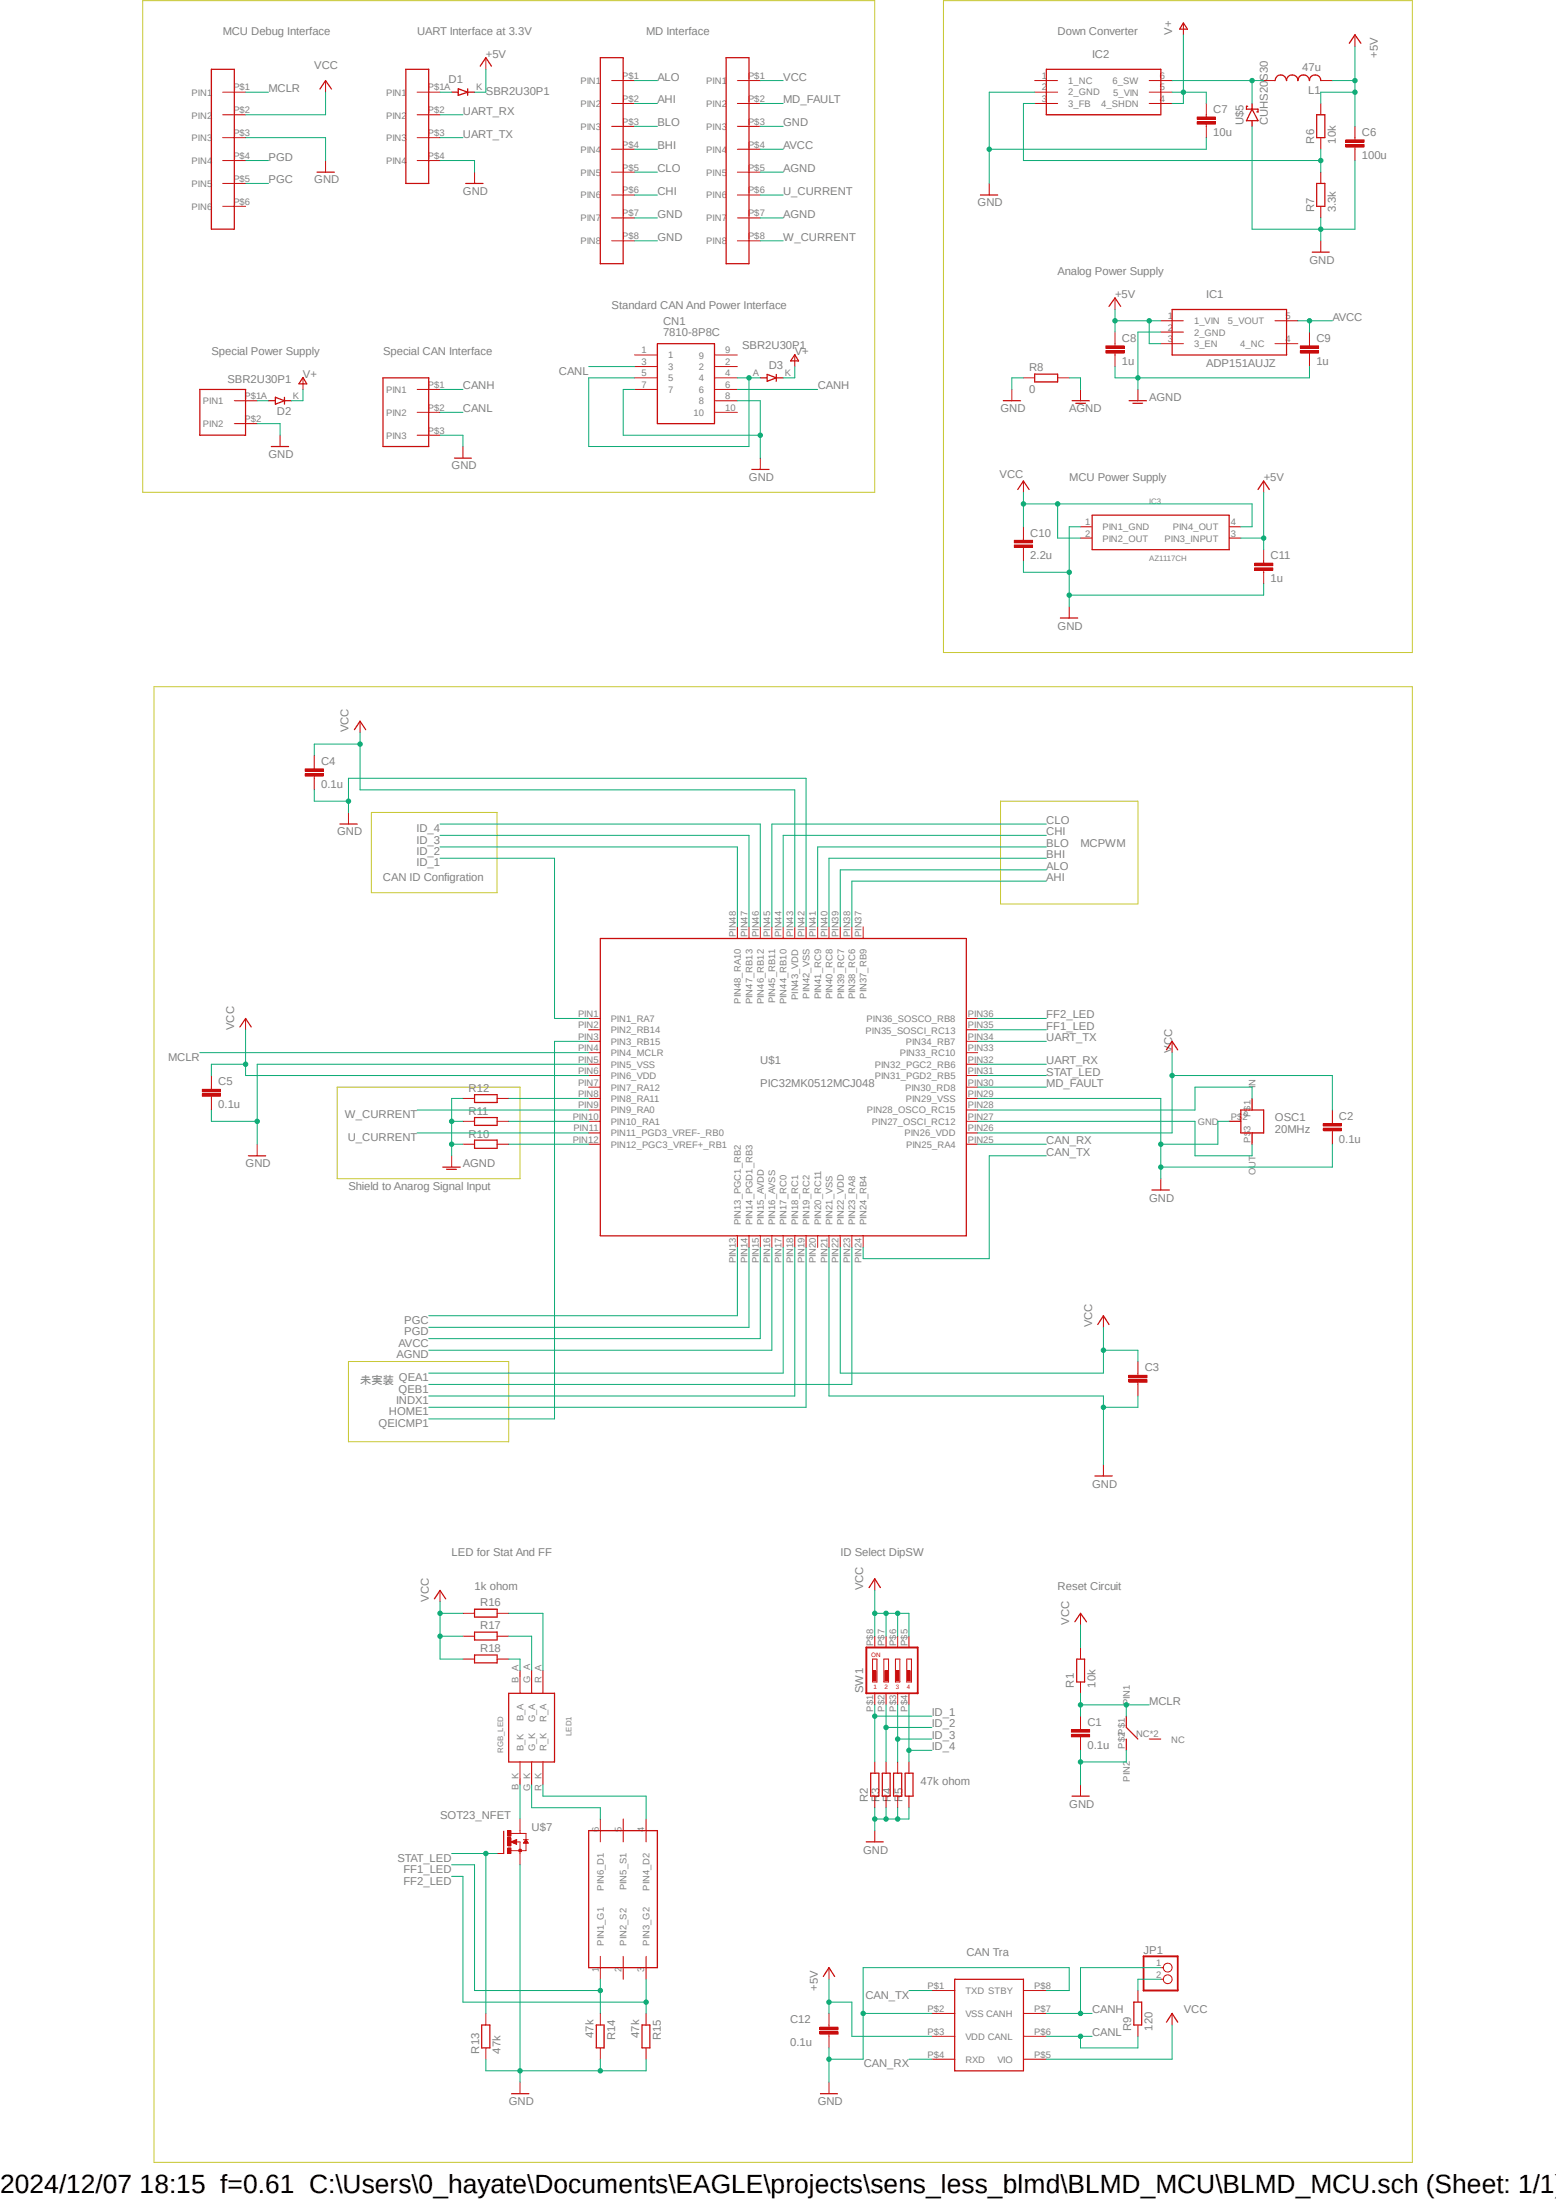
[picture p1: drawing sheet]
<svg xmlns="http://www.w3.org/2000/svg" width="210mm" height="297mm" viewBox="0 0 210 297" stroke-linecap="round" stroke-linejoin="round" font-family="sans-serif">
<path d="M19.2 0l171.5 292M190.7 0l-171.5 292" fill="none" stroke="#fff" stroke-width=".13"/>
<path d="M19.3 .1h98.8v66.4h-98.8zM127.3 .1h63.3v88h-63.3zM20.8 92.7h169.8v199.2h-169.8zM50.1 109.7h17v10.8h-17zM135 108.2h18.6v13.8h-18.6zM45.5 146.8h24.7v12.3h-24.7zM47 183.8h21.7v10.8h-21.7z" fill="none" stroke="#c8c832" stroke-width=".13"/>
<g fill="none" stroke="#c90d0c" stroke-width=".13">
<path d="M82.5 10.9h3.1M82.5 14h3.1M82.5 17.1h3.1M99.5 10.9h3.1M99.5 14h3.1M99.5 17.1h3.1M82.5 20.2h3.1M82.5 23.2h3.1M82.5 26.3h3.1M82.5 29.4h3.1M82.5 32.5h3.1M99.5 20.2h3.1"/>
<path d="M99.5 23.2h3.1M99.5 26.3h3.1M99.5 29.4h3.1M99.5 32.5h3.1M79.5 137.5h1.5M79.5 139h1.5M99.5 125.1v1.6M101.1 125.1v1.6M102.6 125.1v1.6M104.2 125.1v1.6M105.7 125.1v1.6M107.3 125.1v1.6"/>
<path d="M108.8 125.1v1.6M110.4 125.1v1.6M111.9 125.1v1.6M113.4 125.1v1.6M115 125.1v1.6M116.5 125.1v1.6M130.4 137.5h1.6M130.4 139h1.6M79.5 140.6h1.5M79.5 142.1h1.5M79.5 143.7h1.5M79.5 145.2h1.5"/>
<path d="M79.5 146.8h1.5M79.5 148.3h1.5M79.5 149.9h1.5M79.5 151.4h1.5M79.5 153h1.5M79.5 154.5h1.5M130.4 140.6h1.6M130.4 142.1h1.6M130.4 143.7h1.6M130.4 145.2h1.6M130.4 146.8h1.6M130.4 148.3h1.6"/>
<path d="M130.4 149.9h1.6M130.4 151.4h1.6M130.4 153h1.6M130.4 154.5h1.6M99.5 166.8v1.6M101.1 166.8v1.6M102.6 166.8v1.6M104.2 166.8v1.6M105.7 166.8v1.6M107.3 166.8v1.6M108.8 166.8v1.6M110.4 166.8v1.6"/>
<path d="M111.9 166.8v1.6M113.4 166.8v1.6M115 166.8v1.6M116.5 166.8v1.6M117.8 224h.6v3.1h-.6zM119.3 224h.6v3.1h-.6zM120.9 224h.6v3.1h-.6zM122.4 224h.6v3.1h-.6z"/>
</g>
<path d="M81 7.8h3.1v27.8h-3.1zM98 7.8h3.1v27.8h-3.1zM81 126.7h49.4v40.1h-49.4z" fill="none" stroke="#c90d0c" stroke-width=".17"/>
<path d="M116.9 222.4h7v6.2h-7z" fill="none" stroke="#c90d0c" stroke-width=".25"/>
<path d="M117.9 225.6h.3v1.3h-.3z" fill-rule="evenodd" fill="#c90d0c"/>
<path d="M117.9 225.6h.3v1.3h-.3z" fill="none" stroke="#c90d0c" stroke-width=".13"/>
<path d="M119.4 225.6h.4v1.3h-.4z" fill-rule="evenodd" fill="#c90d0c"/>
<path d="M119.4 225.6h.4v1.3h-.4z" fill="none" stroke="#c90d0c" stroke-width=".13"/>
<path d="M121 225.6h.3v1.3h-.3z" fill-rule="evenodd" fill="#c90d0c"/>
<path d="M121 225.6h.3v1.3h-.3z" fill="none" stroke="#c90d0c" stroke-width=".13"/>
<path d="M122.5 225.6h.4v1.3h-.4z" fill-rule="evenodd" fill="#c90d0c"/>
<g fill="none" stroke="#c90d0c" stroke-width=".13">
<path d="M30.1 12.4h3M30.1 15.5h3M30.1 18.6h3M43.9 10.9v1.5M56.3 12.4h3.1M56.3 15.5h3.1M56.3 18.6h3.1M65.6 7.8v1.6M139.7 10.9h3M139.7 12.4h3M139.7 14h3M155.1 10.9h3.1"/>
<path d="M155.1 12.4h3.1M155.1 14h3.1M159.7 3.2v1.5M161.6 16.4h2.4v.4h-2.4zM161.6 15.8h2.4v.3h-2.4zM162.8 14v1.8M162.8 16.8v1.8M170.6 10.9h1.5M178.3 14v1.5M178.3 18.6v1.6M178.3 10.9h1.5M181.7 19.5h2.4v.4h-2.4z"/>
<path d="M181.7 18.9h2.4v.3h-2.4zM182.9 4.7v1.6M182.9 17.1v1.8M182.9 19.9v1.8M30.1 21.7h3M30.1 24.8h3M30.1 27.9h3M43.9 21.7v1.5M56.3 21.7h3.1M64.1 23.2v1.6M133.5 24.8v1.5M178.3 23.2v1.6"/>
<path d="M178.3 27.9v1.5M178.3 32.5v1.5M31.6 54.1h3.1M31.6 57.2h3.1M37.8 58.8v1.5M40.9 51v1.6M85.6 47.9h3.1M85.6 49.5h3.1M85.6 51h3.1M85.6 52.6h3.1M96.4 47.9h3.1M96.4 49.5h3.1"/>
<path d="M96.4 51h3.1M96.4 52.6h3.1M96.4 54.1h3.1M96.4 55.7h3.1M107.3 47.9v1.6M136.6 52.6v1.5M138.1 51h1.6M142.7 51h1.6M145.8 52.6v1.5M149.3 47.3h2.4v.4h-2.4zM149.3 46.7h2.4v.3h-2.4zM150.5 40.2v1.6"/>
<path d="M150.5 44.8v1.9M150.5 47.6v1.9M153.6 52.6v1.5M156.7 43.3h3M156.7 44.8h3M156.7 46.4h3M172.1 43.3h3.1M172.1 46.4h3.1M175.5 47.3h2.5v.4h-2.5zM175.5 46.7h2.5v.3h-2.5zM176.7 44.8v1.9M176.7 47.6v1.9"/>
<path d="M102.6 61.8v1.6M136.9 73.6h2.5v.3h-2.5zM136.9 72.9h2.5v.4h-2.5zM138.1 64.9v1.6M138.1 71.1v1.8M138.1 73.9v1.8M145.8 71.1h1.6M145.8 72.6h1.6M165.9 71.1h1.6M165.9 72.6h1.6M169.3 76.7h2.5v.3h-2.5zM169.3 76h2.5v.4h-2.5z"/>
<path d="M170.6 64.9v1.6M170.6 74.2v1.8M170.6 77v1.8M48.6 97.4v1.5M144.3 81.9v1.5M41.2 104.4h2.4v.4h-2.4zM41.2 103.8h2.4v.3h-2.4zM42.4 102v1.8M42.4 104.8v1.8M47 109.7v1.6M33.1 137.5v1.5M27.3 147.7h2.5v.3h-2.5z"/>
<path d="M27.3 147.1h2.5v.3h-2.5zM28.5 145.2v1.9M28.5 148v1.9M34.7 154.5v1.5M61 156v1.6M62.5 154.5h1.6M62.5 151.4h1.6M62.5 148.3h1.6M67.1 154.5h1.6M67.1 151.4h1.6M67.1 148.3h1.6M156.7 159.1v1.6"/>
<path d="M158.2 140.6v1.5M178.6 152.3h2.5v.4h-2.5zM178.6 151.7h2.5v.3h-2.5zM179.8 149.9v1.8M179.8 152.6v1.9M148.9 177.6v1.6M148.9 197.7v1.6M152.4 186.3h2.4v.3h-2.4zM152.4 185.7h2.4v.3h-2.4zM153.6 183.8v1.9M153.6 186.6v1.9M59.4 214.7v1.5"/>
<path d="M118.1 213.1v1.6M145.8 217.8v1.5M70.2 225.5v3.1M70.2 237.9v3.1M71.8 225.5v3.1M71.8 237.9v3.1M73.3 225.5v3.1M73.3 237.9v3.1M118.1 220.9v1.5M118.1 228.6v1.6M118.1 237.9v1.5M119.6 220.9v1.5"/>
<path d="M119.6 228.6v1.6M119.6 237.9v1.5M121.2 220.9v1.5M121.2 228.6v1.6M121.2 237.9v1.5M122.5 225.6h.4v1.3h-.4zM122.7 220.9v1.5M122.7 228.6v1.6M122.7 237.9v1.5M144.6 234.1h2.5v.4h-2.5zM144.6 233.5h2.5v.3h-2.5zM145.8 222.4v1.6"/>
<path d="M145.8 227.1v1.5M145.8 231.7v1.9M145.8 234.5v1.8M155.1 234.8h1.6M67.1 250.2h.9M69 247.5h2v.9M69.7 248.7h.5v1.5M70.2 247.1v.4M70.7 248.4h.6M71 248.8v1.1h-2M81 245.6v3.1M84.1 245.6v3.1"/>
<path d="M87.2 245.6v3.1M118.1 242.5v1.6M118.1 247.1v1.6M119.6 242.5v1.6M121.2 242.5v1.6M122.7 242.5v1.6M145.8 241v1.5M81 264.1v3.1M84.1 264.1v3.1M87.2 264.1v3.1M110.7 274.3h2.4v.3h-2.4zM110.7 273.7h2.4v.3h-2.4z"/>
<path d="M111.9 265.6v1.6M111.9 271.8v1.9M111.9 274.6v1.9M125.8 268.7h3.1M125.8 271.8h3.1M125.8 274.9h3.1M125.8 278h3.1M138.1 268.7h3.1M138.1 271.8h3.1M138.1 274.9h3.1M138.1 278h3.1M153.6 268.7v1.6"/>
<path d="M153.6 273.4v1.5M156.7 265.6h.3M156.7 267.2h.3M158.2 271.8v1.6M111.9 281.1v1.6"/>
<circle cx="157.6" cy="265.6" r=".6"/>
<circle cx="157.6" cy="267.2" r=".6"/>
</g>
<g fill="none" stroke="#c90d0c" stroke-width=".17">
<path d="M28.5 9.4h3.1v21.5h-3.1zM43.2 12l.7-1.1 .8 1.1M54.8 9.4h3.1v15.4h-3.1zM61 12.4h.8M61.8 12l1.3 .4-1.3 .5zM63.1 12v.9M63.2 12.4h.9M64.8 8.9l.8-1.1 .7 1.1M141.2 9.4h15.5v6.1h-15.5zM159.7 3.1l.6 .8h-1.1zM168.4 14.4h-.2v.3h1.6v.4h-.2M169 14v.7"/>
<path d="M169 16.3v.8M169 14.7l.8 1.6h-1.6zM172.1 10.9a.78 .78 0 0 1 .8-.8 .78 .78 0 0 1 .8 .8 .76 .76 0 0 1 .7-.8 .76 .76 0 0 1 .8 .8 .78 .78 0 0 1 .8-.8 .78 .78 0 0 1 .7 .8 .76 .76 0 0 1 .8-.8 .76 .76 0 0 1 .8 .8M177.7 15.5h1.1v3.1h-1.1zM182.1 5.8l.8-1.1 .8 1.1M42.8 23.2h2.3M62.9 24.8h2.3M132.3 26.3h2.4M177.1 34h2.3M177.7 24.8h1.1v3.1h-1.1zM27 52.6h6.1v6.2h-6.1zM40.9 51l.5 .8h-1.1z"/>
<path d="M88.7 46.4h7.7v10.8h-7.7zM107.3 47.9l.5 .8h-1.1zM135.4 54.1h2.4M139.7 50.5h3v1.1h-3zM144.7 54.1h2.3M145.2 54.4h1.3M149.7 41.4l.8-1.2 .8 1.2M152.4 54.1h2.3M152.9 54.4h1.3M158.2 41.8h15.5v6.1h-15.5zM36.6 60.3h2.3M101.5 63.4h2.3"/>
<path d="M137.4 66.1l.7-1.2 .8 1.2M147.4 69.6h18.5v4.6h-18.5zM169.8 66.1l.8-1.2 .7 1.2M47.8 98.5l.8-1.1 .8 1.1M143.1 83.4h2.4M45.9 111.3h2.3M32.4 138.6l.7-1.1 .8 1.1M33.5 156h2.4M59.8 157.6h2.3M60.3 157.9h1.3M64.1 153.9h3v1.1h-3zM64.1 147.8h3v1h-3z"/>
<path d="M64.1 150.9h3v1h-3zM157.4 141.7l.8-1.1 .8 1.1M165.9 151.4h1.6M167.5 149.9h3.1v3.1h-3.1zM169 148.3v1.6M169 153v1.5M148.2 178.8l.7-1.2 .8 1.2M155.5 160.7h2.3M147.8 199.3h2.3M58.6 215.9l.8-1.2 .8 1.2M117.3 214.3l.8-1.2 .7 1.2M145.1 218.9l.7-1.1 .8 1.1"/>
<path d="M68.7 228.6h6.1v9.3h-6.1zM117.5 239.4h1.1v3.1h-1.1zM119.1 239.4h1v3.1h-1zM120.6 239.4h1.1v3.1h-1.1zM122.2 239.4h1v3.1h-1zM145.3 224h1.1v3.1h-1.1zM152 231.7v1.5l1.6 1.6M152 234.8v1.5M68 247.2v3M79.5 247.1h9.2v18.5h-9.2zM116.9 248.7h2.3M144.7 242.5h2.3"/>
<path d="M111.1 266.8l.8-1.2 .7 1.2M128.9 267.2h9.2v12.4h-9.2zM153 270.3h1.1v3.1h-1.1zM157.4 273l.8-1.2 .8 1.2M110.7 282.7h2.3"/>
</g>
<g fill="none" stroke="#c90d0c" stroke-width=".34">
<path d="M161.6 16.6h2.4M161.6 16h2.4M181.7 19.7h2.4M181.7 19h2.4M149.3 47.5h2.4M149.3 46.9h2.4M175.5 47.5h2.5M175.5 46.9h2.5M136.9 73.7h2.5M136.9 73.1h2.5M169.3 76.8h2.5M169.3 76.2h2.5"/>
<path d="M41.2 104.6h2.4M41.2 104h2.4M27.3 147.8h2.5M27.3 147.2h2.5M178.6 152.5h2.5M178.6 151.8h2.5M152.4 186.4h2.4M152.4 185.8h2.4M144.6 234.3h2.5M144.6 233.7h2.5M110.7 274.4h2.4M110.7 273.9h2.4"/>
</g>
<path d="M154.3 264.1h4.7v4.6h-4.7z" fill="none" stroke="#c90d0c" stroke-width=".25"/>
<path d="M70.1 249.7h.3v.3h-.3z" fill-rule="evenodd" fill="#c90d0c"/>
<path d="M70.1 249.7h.3v.3h-.3z" fill="none" stroke="#c90d0c" stroke-width=".13"/>
<path d="M68.5 249.5h.5v.7h-.5z" fill-rule="evenodd" fill="#c90d0c"/>
<path d="M68.5 249.5h.5v.7h-.5z" fill="none" stroke="#c90d0c" stroke-width=".13"/>
<path d="M68.5 247.1h.5v.8h-.5z" fill-rule="evenodd" fill="#c90d0c"/>
<path d="M68.5 247.1h.5v.8h-.5z" fill="none" stroke="#c90d0c" stroke-width=".13"/>
<path d="M68.5 248.1h.5v1.1h-.5z" fill-rule="evenodd" fill="#c90d0c"/>
<g fill="none" stroke="#c90d0c" stroke-width=".13">
<path d="M56.3 52.6h3.1M56.3 55.7h3.1M56.3 58.8h3.1M62.5 60.3v1.5M62.5 217.8h1.6M67.1 217.8h1.6M62.5 220.9h1.6M62.5 224h1.6M67.1 220.9h1.6M67.1 224h1.6M68.5 248.1h.5v1.1h-.5zM69 248.7l.7-.3v.6z"/>
<path d="M69 248.7h.7M69.1 248.6h.6M69.2 248.8h.5M69.3 248.6h.4M69.3 248.8h.4M69.3 248.5h.4M69.4 248.8h.3M69.5 248.5h.2M69.5 248.9h.2M69.6 248.4h.1M69.6 248.9h.1M69.7 248.4h.1"/>
<path d="M70.2 245.6v1.5M70.2 250.2v1.6M70.7 248.8h.5M70.7 248.7h.5M70.8 248.7h.4M70.8 248.6h.4M70.8 248.6h.3M70.9 248.5h.2M70.9 248.5h.1M71 248.4h.1M71 248.4l.3 .4h-.6zM65.6 271.8v1.6"/>
<path d="M65.6 276.5v1.5M81 271.8v1.6M81 276.5v1.5M87.2 271.8v1.6M87.2 276.5v1.5M70.2 281.1v1.6"/>
</g>
<g fill="none" stroke="#c90d0c" stroke-width=".17">
<path d="M36.2 54.1h.9M37.2 53.6l1.2 .5-1.2 .5zM38.4 53.6v1M38.5 54.1h.8M51.7 51h6.2v9.3h-6.2zM102.6 51h.9M103.5 50.5l1.3 .5-1.3 .5zM104.8 50.5v1M104.9 51h.8M61.3 61.8h2.3M64.1 217.3h3v1h-3zM64.1 220.3h3v1.1h-3z"/>
<path d="M64.1 223.4h3v1.1h-3zM65 273.4h1.1v3.1h-1.1zM80.5 273.4h1v3.1h-1zM86.7 273.4h1v3.1h-1zM69 282.7h2.4"/>
</g>
<g fill="none" stroke="#0dab76" stroke-width=".13">
<path d="M85.6 10.9h3.1M85.6 14h3.1M85.6 17.1h3.1M102.6 10.9h3.1M85.6 20.2h3.1M85.6 23.2h3.1M85.6 26.3h3.1M141.2 117.4h-27.8v7.7M141.2 119h-26.2v6.1M141.2 114.3h-30.8v10.8M141.2 115.9h-29.3v9.2M141.2 111.3h-37v13.8"/>
<path d="M141.2 112.8h-35.5v12.3M118.1 214.7v6.2M118.1 217.8h1.5v3.1M145.8 219.3v3.1"/>
</g>
<circle cx="118.1" cy="217.8" r=".3" fill="#0dab76"/>
<g fill="none" stroke="#0dab76" stroke-width=".13">
<path d="M119.6 217.8h1.6v3.1"/>
<circle cx="118.1" cy="217.8" r=".3"/>
</g>
<circle cx="119.6" cy="217.8" r=".3" fill="#0dab76"/>
<g fill="none" stroke="#0dab76" stroke-width=".13">
<path d="M121.2 217.8h1.5v3.1"/>
<circle cx="119.6" cy="217.8" r=".3"/>
</g>
<circle cx="121.2" cy="217.8" r=".3" fill="#0dab76"/>
<g fill="none" stroke="#0dab76" stroke-width=".13">
<path d="M113.4 168.4v17h35.5v-6.2M148.9 182.3h4.7v1.5"/>
<circle cx="121.2" cy="217.8" r=".3"/>
</g>
<circle cx="148.9" cy="182.3" r=".3" fill="#0dab76"/>
<g fill="none" stroke="#0dab76" stroke-width=".13">
<path d="M158.2 142.1v10.9h-26.2M158.2 145.2h21.6"/>
<circle cx="148.9" cy="182.3" r=".3"/>
</g>
<circle cx="158.2" cy="145.2" r=".3" fill="#0dab76"/>
<g fill="none" stroke="#0dab76" stroke-width=".13">
<path d="M33.1 139v6.2h46.4M33.1 143.7h-4.6v1.5M179.8 145.2v4.7"/>
<circle cx="158.2" cy="145.2" r=".3"/>
</g>
<circle cx="33.1" cy="143.7" r=".3" fill="#0dab76"/>
<g fill="none" stroke="#0dab76" stroke-width=".13">
<path d="M48.6 98.9v7.7h58.7v18.5M48.6 100.5h-6.2v1.5"/>
<circle cx="33.1" cy="143.7" r=".3"/>
</g>
<circle cx="48.6" cy="100.5" r=".3" fill="#0dab76"/>
<g fill="none" stroke="#0dab76" stroke-width=".13">
<path d="M138.1 71.1v-3.1h30.9v3.1h-1.5M142.7 68v4.6h3.1"/>
<circle cx="48.6" cy="100.5" r=".3"/>
</g>
<circle cx="142.7" cy="68" r=".3" fill="#0dab76"/>
<g fill="none" stroke="#0dab76" stroke-width=".13">
<path d="M138.1 66.5v1.5"/>
<circle cx="142.7" cy="68" r=".3"/>
</g>
<circle cx="138.1" cy="68" r=".3" fill="#0dab76"/>
<g fill="none" stroke="#0dab76" stroke-width=".13">
<path d="M43.9 12.4v3.1h-10.8M59.4 217.8v6.2h3.1M59.4 220.9h3.1M158.2 273.4v4.6h-17"/>
<circle cx="138.1" cy="68" r=".3"/>
</g>
<circle cx="59.4" cy="220.9" r=".3" fill="#0dab76"/>
<g fill="none" stroke="#0dab76" stroke-width=".13">
<path d="M59.4 217.8h3.1"/>
<circle cx="59.4" cy="220.9" r=".3"/>
</g>
<circle cx="59.4" cy="217.8" r=".3" fill="#0dab76"/>
<g fill="none" stroke="#0dab76" stroke-width=".13">
<path d="M102.6 14h3.1M102.6 17.1h3.1M85.6 29.4h3.1M85.6 32.5h3.1M132 146.8h9.2M59.4 216.2v1.6M145.8 236.3v4.7M152 236.3v1.6h-6.2"/>
<circle cx="59.4" cy="217.8" r=".3"/>
</g>
<circle cx="145.8" cy="237.9" r=".3" fill="#0dab76"/>
<g fill="none" stroke="#0dab76" stroke-width=".13">
<path d="M118.1 244.1v3M119.6 244.1v1.5h-1.5"/>
<circle cx="145.8" cy="237.9" r=".3"/>
</g>
<circle cx="118.1" cy="245.6" r=".3" fill="#0dab76"/>
<g fill="none" stroke="#0dab76" stroke-width=".13">
<path d="M121.2 244.1v1.5h-1.6"/>
<circle cx="118.1" cy="245.6" r=".3"/>
</g>
<circle cx="119.6" cy="245.6" r=".3" fill="#0dab76"/>
<g fill="none" stroke="#0dab76" stroke-width=".13">
<path d="M122.7 244.1v1.5h-1.5"/>
<circle cx="119.6" cy="245.6" r=".3"/>
</g>
<circle cx="121.2" cy="245.6" r=".3" fill="#0dab76"/>
<g fill="none" stroke="#0dab76" stroke-width=".13">
<path d="M111.9 168.4v20.1h37v9.2M153.6 188.5v1.5h-4.7"/>
<circle cx="121.2" cy="245.6" r=".3"/>
</g>
<circle cx="148.9" cy="190" r=".3" fill="#0dab76"/>
<g fill="none" stroke="#0dab76" stroke-width=".13">
<path d="M132 148.3h24.7v10.8M165.9 151.4h-1.5v3.1h-7.7"/>
<circle cx="148.9" cy="190" r=".3"/>
</g>
<circle cx="156.7" cy="154.5" r=".3" fill="#0dab76"/>
<g fill="none" stroke="#0dab76" stroke-width=".13">
<path d="M179.8 154.5v3.1h-23.1"/>
<circle cx="156.7" cy="154.5" r=".3"/>
</g>
<circle cx="156.7" cy="157.6" r=".3" fill="#0dab76"/>
<g fill="none" stroke="#0dab76" stroke-width=".13">
<path d="M28.5 149.9v1.5h6.2M79.5 143.7h-44.8v10.8"/>
<circle cx="156.7" cy="157.6" r=".3"/>
</g>
<circle cx="34.7" cy="151.4" r=".3" fill="#0dab76"/>
<g fill="none" stroke="#0dab76" stroke-width=".13">
<path d="M42.4 106.6v1.6h4.6M47 109.7v-4.6h61.8v20"/>
<circle cx="34.7" cy="151.4" r=".3"/>
</g>
<circle cx="47" cy="108.2" r=".3" fill="#0dab76"/>
<g fill="none" stroke="#0dab76" stroke-width=".13">
<path d="M169 17.1v13.8h9.3M178.3 29.4v3.1"/>
<circle cx="47" cy="108.2" r=".3"/>
</g>
<circle cx="178.3" cy="30.9" r=".3" fill="#0dab76"/>
<g fill="none" stroke="#0dab76" stroke-width=".13">
<path d="M139.7 12.4h-6.2v12.4M162.8 18.6v1.6h-29.3M182.9 21.7v9.2h-4.6"/>
<circle cx="178.3" cy="30.9" r=".3"/>
</g>
<circle cx="133.5" cy="20.2" r=".3" fill="#0dab76"/>
<g fill="none" stroke="#0dab76" stroke-width=".13">
<path d="M59.4 21.7h4.7v1.5M138.1 51h-1.5v1.6M138.1 75.7v1.6h6.2M145.8 71.1h-1.5v10.8"/>
<circle cx="133.5" cy="20.2" r=".3"/>
</g>
<circle cx="144.3" cy="77.3" r=".3" fill="#0dab76"/>
<g fill="none" stroke="#0dab76" stroke-width=".13">
<path d="M170.6 78.8v1.5h-26.3"/>
<circle cx="144.3" cy="77.3" r=".3"/>
</g>
<circle cx="144.3" cy="80.3" r=".3" fill="#0dab76"/>
<g fill="none" stroke="#0dab76" stroke-width=".13">
<path d="M34.7 57.2h3.1v1.6M85.6 52.6h-1.5v6.2h18.5M99.5 54.1h3.1v7.7"/>
<circle cx="144.3" cy="80.3" r=".3"/>
</g>
<circle cx="102.6" cy="58.8" r=".3" fill="#0dab76"/>
<g fill="none" stroke="#0dab76" stroke-width=".13">
<path d="M111.9 276.5v4.6M111.9 278h4.6"/>
<circle cx="102.6" cy="58.8" r=".3"/>
</g>
<circle cx="111.9" cy="278" r=".3" fill="#0dab76"/>
<g fill="none" stroke="#0dab76" stroke-width=".13">
<path d="M116.5 265.6v12.4M116.5 271.8h9.3"/>
<circle cx="111.9" cy="278" r=".3"/>
</g>
<circle cx="116.5" cy="271.8" r=".3" fill="#0dab76"/>
<g fill="none" stroke="#0dab76" stroke-width=".13">
<path d="M33.1 18.6h10.8v3.1M59.4 58.8h3.1v1.5M70.2 251.8v27.8M65.6 279.6h15.4M116.5 265.6h27.8v3.1h-3.1"/>
<circle cx="116.5" cy="271.8" r=".3"/>
</g>
<circle cx="70.2" cy="279.6" r=".3" fill="#0dab76"/>
<g fill="none" stroke="#0dab76" stroke-width=".13">
<path d="M65.6 278v1.6M81 278v1.6h6.2"/>
<circle cx="70.2" cy="279.6" r=".3"/>
</g>
<circle cx="81" cy="279.6" r=".3" fill="#0dab76"/>
<g fill="none" stroke="#0dab76" stroke-width=".13">
<path d="M102.6 20.2h3.1M175.2 43.3h4.6M176.7 43.3v1.5M70.2 279.6v1.5M87.2 278v1.6"/>
<circle cx="81" cy="279.6" r=".3"/>
</g>
<circle cx="176.7" cy="43.3" r=".3" fill="#0dab76"/>
<g fill="none" stroke="#0dab76" stroke-width=".13">
<path d="M102.6 23.2h3.1M102.6 29.4h3.1M150.5 49.5v1.5h26.2v-1.5M156.7 44.8h-3.1v6.2M102.6 168.4v12.3h-44.7"/>
<circle cx="176.7" cy="43.3" r=".3"/>
</g>
<circle cx="153.6" cy="51" r=".3" fill="#0dab76"/>
<g fill="none" stroke="#0dab76" stroke-width=".13">
<path d="M144.3 51h1.5v1.6M153.6 51v1.6M61 151.4h1.5M62.5 148.3h-1.5v6.2M104.2 168.4v13.9h-46.3"/>
<circle cx="153.6" cy="51" r=".3"/>
</g>
<circle cx="61" cy="151.4" r=".3" fill="#0dab76"/>
<g fill="none" stroke="#0dab76" stroke-width=".13">
<path d="M62.5 154.5h-1.5v1.5"/>
<circle cx="61" cy="151.4" r=".3"/>
</g>
<circle cx="61" cy="154.5" r=".3" fill="#0dab76"/>
<g fill="none" stroke="#0dab76" stroke-width=".13">
<path d="M102.6 26.3h3.1M102.6 32.5h3.1M27 142.1h52.5M56.3 153h23.2M56.3 149.9h23.2M145.8 228.6v3.1M145.8 230.2h6.2"/>
<circle cx="61" cy="154.5" r=".3"/>
</g>
<circle cx="145.8" cy="230.2" r=".3" fill="#0dab76"/>
<g fill="none" stroke="#0dab76" stroke-width=".13">
<path d="M155.1 230.2h-3.1v1.5"/>
<circle cx="145.8" cy="230.2" r=".3"/>
</g>
<circle cx="152" cy="230.2" r=".3" fill="#0dab76"/>
<g fill="none" stroke="#0dab76" stroke-width=".13">
<path d="M33.1 12.4h3.1M118.1 230.2v7.7M118.1 231.7h7.7"/>
<circle cx="152" cy="230.2" r=".3"/>
</g>
<circle cx="118.1" cy="231.7" r=".3" fill="#0dab76"/>
<g fill="none" stroke="#0dab76" stroke-width=".13">
<path d="M59.4 115.9h15.4v21.6h4.7M119.6 230.2v7.7M119.6 233.2h6.2"/>
<circle cx="118.1" cy="231.7" r=".3"/>
</g>
<circle cx="119.6" cy="233.2" r=".3" fill="#0dab76"/>
<g fill="none" stroke="#0dab76" stroke-width=".13">
<path d="M59.4 114.3h40.1v10.8M121.2 230.2v7.7M121.2 234.8h4.6"/>
<circle cx="119.6" cy="233.2" r=".3"/>
</g>
<circle cx="121.2" cy="234.8" r=".3" fill="#0dab76"/>
<g fill="none" stroke="#0dab76" stroke-width=".13">
<path d="M59.4 112.8h41.7v12.3M122.7 230.2v7.7M122.7 236.3h3.1"/>
<circle cx="121.2" cy="234.8" r=".3"/>
</g>
<circle cx="122.7" cy="236.3" r=".3" fill="#0dab76"/>
<g fill="none" stroke="#0dab76" stroke-width=".13">
<path d="M158.2 10.9h12.4M169 10.9v3.1M33.1 24.8h3.1M33.1 21.7h3.1M59.4 111.3h43.2v13.8M132 151.4h29.3v4.6h7.7v-1.5M169 148.3v-1.5h-7.7v3.1h-29.3M99.5 168.4v9.2h-41.6M101.1 168.4v10.8h-43.2"/>
<circle cx="122.7" cy="236.3" r=".3"/>
</g>
<circle cx="169" cy="10.9" r=".3" fill="#0dab76"/>
<g fill="none" stroke="#0dab76" stroke-width=".13">
<path d="M139.7 14h-1.6v7.7M178.3 20.2v3"/>
<circle cx="169" cy="10.9" r=".3"/>
</g>
<circle cx="178.3" cy="21.7" r=".3" fill="#0dab76"/>
<g fill="none" stroke="#0dab76" stroke-width=".13">
<path d="M158.2 12.4h1.5M159.7 4.7v9.3h-1.5M138.1 21.7h40.2"/>
<circle cx="178.3" cy="21.7" r=".3"/>
</g>
<circle cx="159.7" cy="12.4" r=".3" fill="#0dab76"/>
<g fill="none" stroke="#0dab76" stroke-width=".13">
<path d="M159.7 12.4h3.1v1.6M179.8 10.9h3.1v6.2M182.9 12.4h-4.6v1.6M40.9 52.6v1.5h-1.6M107.3 49.5v1.5h-1.6"/>
<circle cx="159.7" cy="12.4" r=".3"/>
</g>
<circle cx="182.9" cy="12.4" r=".3" fill="#0dab76"/>
<g fill="none" stroke="#0dab76" stroke-width=".13">
<path d="M182.9 6.3v4.6"/>
<circle cx="182.9" cy="12.4" r=".3"/>
</g>
<circle cx="182.9" cy="10.9" r=".3" fill="#0dab76"/>
<g fill="none" stroke="#0dab76" stroke-width=".13">
<path d="M65.6 9.4v3h-1.5M155.1 43.3v3.1h1.6M156.7 43.3h-6.2v1.5"/>
<circle cx="182.9" cy="10.9" r=".3"/>
</g>
<circle cx="155.1" cy="43.3" r=".3" fill="#0dab76"/>
<g fill="none" stroke="#0dab76" stroke-width=".13">
<path d="M150.5 41.8v1.5"/>
<circle cx="155.1" cy="43.3" r=".3"/>
</g>
<circle cx="150.5" cy="43.3" r=".3" fill="#0dab76"/>
<g fill="none" stroke="#0dab76" stroke-width=".13">
<path d="M167.5 72.6h3.1M170.6 66.5v7.7"/>
<circle cx="150.5" cy="43.3" r=".3"/>
</g>
<circle cx="170.6" cy="72.6" r=".3" fill="#0dab76"/>
<g fill="none" stroke="#0dab76" stroke-width=".13">
<path d="M111.9 267.2v4.6M111.9 270.3h3.1"/>
<circle cx="170.6" cy="72.6" r=".3"/>
</g>
<circle cx="111.9" cy="270.3" r=".3" fill="#0dab76"/>
<g fill="none" stroke="#0dab76" stroke-width=".13">
<path d="M59.4 18.6h3.1M59.4 15.5h3.1M59.4 12.4h1.6M59.4 52.6h3.1M99.5 52.6h10.9M132 140.6h9.2M132 143.7h9.2M115 270.3v4.6h10.8M141.2 271.8h6.2M156.7 265.6h-10.9v6.2"/>
<circle cx="111.9" cy="270.3" r=".3"/>
</g>
<circle cx="145.8" cy="271.8" r=".3" fill="#0dab76"/>
<g fill="none" stroke="#0dab76" stroke-width=".13">
<path d="M59.4 55.7h3.1M79.5 49.5h6.1M141.2 274.9h6.2M145.8 274.9v1.6h7.8v-1.6"/>
<circle cx="145.8" cy="271.8" r=".3"/>
</g>
<circle cx="145.8" cy="274.9" r=".3" fill="#0dab76"/>
<g fill="none" stroke="#0dab76" stroke-width=".13">
<path d="M68.7 154.5h10.8M68.7 151.4h10.8M68.7 148.3h10.8M79.5 140.6h-4.7v51h-16.9M132 154.5h9.2M132 145.2h9.2M141.2 156h-7.7v13.9h-17v-1.5M105.7 168.4v17h-47.8M107.3 168.4v20.1h-49.4M108.8 168.4v21.6h-50.9M115 168.4v18.5h-57.1M61 250.2h6.1"/>
<path d="M65.6 250.2v21.6M122.7 278h3.1M122.7 268.7h3.1M156.7 267.2h-3.1v1.5"/>
<circle cx="145.8" cy="274.9" r=".3"/>
</g>
<circle cx="65.6" cy="250.2" r=".3" fill="#0dab76"/>
<g fill="none" stroke="#0dab76" stroke-width=".13">
<path d="M132 137.5h9.2M62.5 270.3h24.7M87.2 267.2v4.6"/>
<circle cx="65.6" cy="250.2" r=".3"/>
</g>
<circle cx="87.2" cy="270.3" r=".3" fill="#0dab76"/>
<g fill="none" stroke="#0dab76" stroke-width=".13">
<path d="M132 139h9.2M61 253.3h1.5v17M64.1 268.7h16.9M81 267.2v4.6"/>
<circle cx="87.2" cy="270.3" r=".3"/>
</g>
<circle cx="81" cy="268.7" r=".3" fill="#0dab76"/>
<g fill="none" stroke="#0dab76" stroke-width=".13">
<path d="M34.7 54.1h1.5M99.5 51h3.1M101.1 51v9.3M68.7 217.8h4.6v7.7M68.7 224h1.5v1.5M68.7 220.9h3.1v4.6M61 251.8h3.1v16.9M70.2 241v4.6M71.8 241v3.1h9.2v1.5M73.3 241v1.5h13.9v3.1"/>
<circle cx="81" cy="268.7" r=".3"/>
</g>
<circle cx="101.1" cy="51" r=".3" fill="#0dab76"/>
<g fill="none" stroke="#0dab76" stroke-width=".13">
<path d="M85.6 51h-6.1v9.3h21.6"/>
<circle cx="101.1" cy="51" r=".3"/>
</g>
<text font-size="3.6" x="0" y="296">2024/12/07 18:15 f=0.61 C:\Users\0_hayate\Documents\EAGLE\projects\sens_less_blmd\BLMD_MCU\BLMD_MCU.sch (Sheet: 1/1)</text>
<g font-size="1.5" fill="#808080">
<text x="30.1" y="4.7">MCU Debug Interface</text>
<text x="56.3" y="4.7">UART Interface at 3.3V</text>
<text x="87.2" y="4.7">MD Interface</text>
<text x="142.7" y="4.7">Down Converter</text>
<text x="158.2" y="4.7" transform="rotate(-90 158.2 4.7)">V+</text>
<text x="42.4" y="9.4">VCC</text>
<text x="60.5" y="11.3">D1</text>
<text x="65.6" y="7.8">+5V</text>
<text x="88.7" y="10.9">ALO</text>
<text x="105.7" y="10.9">VCC</text>
<text x="147.4" y="7.8">IC2</text>
<text x="175.8" y="9.7">47u</text>
<text x="186" y="7.8" transform="rotate(-90 186 7.8)">+5V</text>
<text x="36.2" y="12.4">MCLR</text>
<text x="62.5" y="15.5">UART_RX</text>
<text x="65.6" y="12.8">SBR2U30P1</text>
<text x="88.7" y="14">AHI</text>
<text x="88.7" y="17.1">BLO</text>
<text x="105.7" y="14">MD_FAULT</text>
<text x="105.7" y="17.1">GND</text>
<text x="163.7" y="15.3">C7</text>
<text x="167.8" y="16.9" transform="rotate(-90 167.8 16.9)">U$5</text>
<text x="171.1" y="16.9" transform="rotate(-90 171.1 16.9)">CUHS20S30</text>
<text x="176.6" y="12.7">L1</text>
<text x="36.2" y="21.7">PGD</text>
<text x="62.5" y="18.6">UART_TX</text>
<text x="88.7" y="20.2">BHI</text>
<text x="88.7" y="23.2">CLO</text>
<text x="105.7" y="20.2">AVCC</text>
<text x="105.7" y="23.2">AGND</text>
<text x="163.7" y="18.4">10u</text>
<text x="177.4" y="19.4" transform="rotate(-90 177.4 19.4)">R6</text>
<text x="180.3" y="19.4" transform="rotate(-90 180.3 19.4)">10k</text>
<text x="183.8" y="21.5">100u</text>
<text x="183.8" y="18.4">C6</text>
<text x="36.2" y="24.8">PGC</text>
<text x="42.4" y="24.8">GND</text>
<text x="62.5" y="26.3">GND</text>
<text x="88.7" y="26.3">CHI</text>
<text x="88.7" y="29.4">GND</text>
<text x="105.7" y="29.4">AGND</text>
<text x="105.7" y="26.3">U_CURRENT</text>
<text x="132" y="27.9">GND</text>
<text x="177.4" y="28.7" transform="rotate(-90 177.4 28.7)">R7</text>
<text x="180.3" y="28.7" transform="rotate(-90 180.3 28.7)">3.3k</text>
<text x="88.7" y="32.5">GND</text>
<text x="105.7" y="32.5">W_CURRENT</text>
<text x="176.7" y="35.6">GND</text>
<text x="82.5" y="41.8">Standard CAN And Power Interface</text>
<text x="142.7" y="37.1">Analog Power Supply</text>
<text x="150.5" y="40.2">+5V</text>
<text x="162.8" y="40.2">IC1</text>
<text x="28.5" y="47.9">Special Power Supply</text>
<text x="51.7" y="47.9">Special CAN Interface</text>
<text x="89.5" y="45.4">7810-8P8C</text>
<text x="89.5" y="43.9">CN1</text>
<text x="100.2" y="47.1">SBR2U30P1</text>
<text x="107.3" y="47.9">V+</text>
<text x="151.4" y="46.2">C8</text>
<text x="177.7" y="46.2">C9</text>
<text x="179.8" y="43.3">AVCC</text>
<text x="30.7" y="51.7">SBR2U30P1</text>
<text x="40.9" y="51">V+</text>
<text x="62.5" y="52.6">CANH</text>
<text x="75.4" y="50.6">CANL</text>
<text x="103.8" y="49.9">D3</text>
<text x="110.4" y="52.6">CANH</text>
<text x="138.9" y="53">0</text>
<text x="138.9" y="50.1">R8</text>
<text x="151.4" y="49.2">1u</text>
<text x="162.8" y="49.5">ADP151AUJZ</text>
<text x="177.7" y="49.2">1u</text>
<text x="37.4" y="56">D2</text>
<text x="62.5" y="55.7">CANL</text>
<text x="135" y="55.7">GND</text>
<text x="144.3" y="55.7">AGND</text>
<text x="155.1" y="54.1">AGND</text>
<text x="36.2" y="61.8">GND</text>
<text x="61" y="63.4">GND</text>
<text x="101.1" y="64.9">GND</text>
<text x="134.9" y="64.5">VCC</text>
<text x="144.3" y="64.9">MCU Power Supply</text>
<text x="170.6" y="64.9">+5V</text>
<text x="139.1" y="75.5">2.2u</text>
<text x="139.1" y="72.4">C10</text>
<text x="171.5" y="75.5">C11</text>
<text x="171.5" y="78.6">1u</text>
<text x="142.7" y="85">GND</text>
<text x="47" y="98.9" transform="rotate(-90 47 98.9)">VCC</text>
<text x="43.3" y="106.4">0.1u</text>
<text x="43.3" y="103.3">C4</text>
<text x="45.5" y="112.8">GND</text>
<text x="56.2" y="113.9">ID_3</text>
<text x="56.2" y="112.4">ID_4</text>
<text x="141.2" y="111.3">CLO</text>
<text x="141.2" y="112.8">CHI</text>
<text x="51.7" y="119">CAN ID Configration</text>
<text x="56.2" y="117">ID_1</text>
<text x="56.2" y="115.4">ID_2</text>
<text x="141.2" y="117.4">ALO</text>
<text x="141.2" y="119">AHI</text>
<text x="141.2" y="114.3">BLO</text>
<text x="141.2" y="115.9">BHI</text>
<text x="145.8" y="114.3">MCPWM</text>
<text x="141.2" y="137.5">FF2_LED</text>
<text x="22.7" y="143.2">MCLR</text>
<text x="31.6" y="139.1" transform="rotate(-90 31.6 139.1)">VCC</text>
<text x="102.6" y="143.7">U$1</text>
<text x="141.2" y="140.6">UART_TX</text>
<text x="141.2" y="143.7">UART_RX</text>
<text x="141.2" y="139.1">FF1_LED</text>
<text x="158.2" y="142.1" transform="rotate(-90 158.2 142.1)">VCC</text>
<text x="29.5" y="149.6">0.1u</text>
<text x="29.5" y="146.5">C5</text>
<text x="63.2" y="147.4">R12</text>
<text x="102.6" y="146.8">PIC32MK0512MCJ048</text>
<text x="141.2" y="146.8">MD_FAULT</text>
<text x="141.2" y="145.2">STAT_LED</text>
<text x="46.5" y="151">W_CURRENT</text>
<text x="46.9" y="154.1">U_CURRENT</text>
<text x="63.2" y="153.6">R10</text>
<text x="63.2" y="150.5">R11</text>
<text x="141.2" y="154.5">CAN_RX</text>
<text x="172.1" y="153">20MHz</text>
<text x="172.1" y="151.4">OSC1</text>
<text x="180.7" y="154.3">0.1u</text>
<text x="180.7" y="151.2">C2</text>
<text x="33.1" y="157.6">GND</text>
<text x="47" y="160.7">Shield to Anarog Signal Input</text>
<text x="62.5" y="157.6">AGND</text>
<text x="141.2" y="156">CAN_TX</text>
<text x="155.1" y="162.2">GND</text>
<text x="54.6" y="178.7">PGC</text>
<text x="147.4" y="179.2" transform="rotate(-90 147.4 179.2)">VCC</text>
<text x="53.5" y="183.4">AGND</text>
<text x="53.8" y="181.8">AVCC</text>
<text x="54.6" y="180.3">PGD</text>
<text x="154.5" y="185.1">C3</text>
<text x="48.6" y="186.9">未実装</text>
<text x="52.5" y="191.1">HOME1</text>
<text x="53.5" y="189.6">INDX1</text>
<text x="53.8" y="188">QEB1</text>
<text x="53.8" y="186.5">QEA1</text>
<text x="51.1" y="192.7">QEICMP1</text>
<text x="147.4" y="200.8">GND</text>
<text x="61" y="210.1">LED for Stat And FF</text>
<text x="64.1" y="214.7">1k ohom</text>
<text x="113.5" y="210.1">ID Select DipSW</text>
<text x="116.5" y="214.7" transform="rotate(-90 116.5 214.7)">VCC</text>
<text x="142.7" y="214.7">Reset Circuit</text>
<text x="57.9" y="216.2" transform="rotate(-90 57.9 216.2)">VCC</text>
<text x="64.8" y="216.9">R16</text>
<text x="64.8" y="220">R17</text>
<text x="144.3" y="219.3" transform="rotate(-90 144.3 219.3)">VCC</text>
<text x="64.8" y="223.1">R18</text>
<text x="144.9" y="227.8" transform="rotate(-90 144.9 227.8)">R1</text>
<text x="147.9" y="227.8" transform="rotate(-90 147.9 227.8)">10k</text>
<text x="116.5" y="228.6" transform="rotate(-90 116.5 228.6)">SW1</text>
<text x="125.8" y="231.7">ID_1</text>
<text x="125.8" y="233.2">ID_2</text>
<text x="146.8" y="233">C1</text>
<text x="155.1" y="230.2">MCLR</text>
<text x="125.8" y="234.8">ID_3</text>
<text x="125.8" y="236.3">ID_4</text>
<text x="146.8" y="236.1">0.1u</text>
<text x="59.4" y="245.6">SOT23_NFET</text>
<text x="117.1" y="243.3" transform="rotate(-90 117.1 243.3)">R2</text>
<text x="118.7" y="243.3" transform="rotate(-90 118.7 243.3)">R3</text>
<text x="120.2" y="243.3" transform="rotate(-90 120.2 243.3)">R4</text>
<text x="121.8" y="243.3" transform="rotate(-90 121.8 243.3)">R5</text>
<text x="124.2" y="241">47k ohom</text>
<text x="144.3" y="244.1">GND</text>
<text x="53.6" y="251.3">STAT_LED</text>
<text x="71.8" y="247.1">U$7</text>
<text x="116.5" y="250.2">GND</text>
<text x="54.4" y="254.4">FF2_LED</text>
<text x="54.4" y="252.9">FF1_LED</text>
<text x="154.3" y="263.7">JP1</text>
<text x="110.4" y="268.7" transform="rotate(-90 110.4 268.7)">+5V</text>
<text x="116.8" y="269.8">CAN_TX</text>
<text x="130.4" y="264.1">CAN Tra</text>
<text x="80.1" y="275.1" transform="rotate(-90 80.1 275.1)">47k</text>
<text x="83" y="275.4" transform="rotate(-90 83 275.4)">R14</text>
<text x="86.3" y="275.1" transform="rotate(-90 86.3 275.1)">47k</text>
<text x="89.2" y="275.4" transform="rotate(-90 89.2 275.4)">R15</text>
<text x="106.6" y="273.1">C12</text>
<text x="147.4" y="271.8">CANH</text>
<text x="147.4" y="274.9">CANL</text>
<text x="152.7" y="274.1" transform="rotate(-90 152.7 274.1)">R9</text>
<text x="155.6" y="274.1" transform="rotate(-90 155.6 274.1)">120</text>
<text x="159.8" y="271.8">VCC</text>
<text x="64.7" y="277.2" transform="rotate(-90 64.7 277.2)">R13</text>
<text x="67.6" y="277.2" transform="rotate(-90 67.6 277.2)">47k</text>
<text x="106.6" y="276.2">0.1u</text>
<text x="116.6" y="279.1">CAN_RX</text>
<text x="68.7" y="284.2">GND</text>
<text x="110.4" y="284.2">GND</text>
</g>
<g font-size="1.3" fill="#808080">
<text x="78.4" y="11.3">PIN1</text>
<text x="84" y="10.7">P$1</text>
<text x="95.3" y="11.3">PIN1</text>
<text x="101" y="10.7">P$1</text>
<text x="140.6" y="10.7">1</text>
<text x="144.2" y="11.3">1_NC</text>
<text x="150.2" y="11.3">6_SW</text>
<text x="156.5" y="10.7">6</text>
<text x="25.9" y="12.9">PIN1</text>
<text x="25.9" y="16">PIN2</text>
<text x="31.5" y="12.2">P$1</text>
<text x="31.5" y="15.3">P$2</text>
<text x="52.1" y="12.9">PIN1</text>
<text x="52.1" y="16">PIN2</text>
<text x="57.7" y="12.2">P$1A</text>
<text x="57.7" y="15.3">P$2</text>
<text x="64.3" y="12.2">K</text>
<text x="78.4" y="14.4">PIN2</text>
<text x="78.4" y="17.5">PIN3</text>
<text x="84" y="13.8">P$2</text>
<text x="84" y="16.8">P$3</text>
<text x="95.3" y="14.4">PIN2</text>
<text x="95.3" y="17.5">PIN3</text>
<text x="101" y="13.8">P$2</text>
<text x="101" y="16.8">P$3</text>
<text x="140.6" y="12.2">2</text>
<text x="140.6" y="13.8">3</text>
<text x="144.2" y="12.9">2_GND</text>
<text x="144.2" y="14.4">3_FB</text>
<text x="148.6" y="14.4">4_SHDN</text>
<text x="150.2" y="12.9">5_VIN</text>
<text x="156.5" y="12.2">5</text>
<text x="156.5" y="13.8">4</text>
<text x="25.9" y="19.1">PIN3</text>
<text x="25.9" y="22.1">PIN4</text>
<text x="31.5" y="18.4">P$3</text>
<text x="31.5" y="21.5">P$4</text>
<text x="52.1" y="19.1">PIN3</text>
<text x="52.1" y="22.1">PIN4</text>
<text x="57.7" y="18.4">P$3</text>
<text x="57.7" y="21.5">P$4</text>
<text x="78.4" y="20.6">PIN4</text>
<text x="78.4" y="23.7">PIN5</text>
<text x="84" y="19.9">P$4</text>
<text x="84" y="23">P$5</text>
<text x="95.3" y="20.6">PIN4</text>
<text x="95.3" y="23.7">PIN5</text>
<text x="101" y="19.9">P$4</text>
<text x="101" y="23">P$5</text>
<text x="25.9" y="25.2">PIN5</text>
<text x="25.9" y="28.3">PIN6</text>
<text x="31.5" y="24.6">P$5</text>
<text x="31.5" y="27.6">P$6</text>
<text x="78.4" y="26.8">PIN6</text>
<text x="78.4" y="29.9">PIN7</text>
<text x="84" y="26.1">P$6</text>
<text x="84" y="29.2">P$7</text>
<text x="95.3" y="26.8">PIN6</text>
<text x="95.3" y="29.9">PIN7</text>
<text x="101" y="26.1">P$6</text>
<text x="101" y="29.2">P$7</text>
<text x="78.4" y="33">PIN8</text>
<text x="84" y="32.3">P$8</text>
<text x="95.3" y="33">PIN8</text>
<text x="101" y="32.3">P$8</text>
<text x="86.6" y="47.7">1</text>
<text x="97.9" y="47.7">9</text>
<text x="157.6" y="43.1">1</text>
<text x="157.6" y="44.6">2</text>
<text x="157.6" y="46.2">3</text>
<text x="161.2" y="43.8">1_VIN</text>
<text x="161.2" y="45.3">2_GND</text>
<text x="161.2" y="46.9">3_EN</text>
<text x="165.7" y="43.8">5_VOUT</text>
<text x="167.4" y="46.9">4_NC</text>
<text x="173.5" y="43.1">5</text>
<text x="173.5" y="46.2">4</text>
<text x="33" y="53.9">P$1A</text>
<text x="39.5" y="53.9">K</text>
<text x="52.1" y="53">PIN1</text>
<text x="57.7" y="52.4">P$1</text>
<text x="86.6" y="49.3">3</text>
<text x="86.6" y="50.8">5</text>
<text x="86.6" y="52.4">7</text>
<text x="90.2" y="48.4">1</text>
<text x="90.2" y="50">3</text>
<text x="90.2" y="51.5">5</text>
<text x="90.2" y="53">7</text>
<text x="94.3" y="50">2</text>
<text x="94.3" y="51.5">4</text>
<text x="94.3" y="53">6</text>
<text x="94.3" y="48.4">9</text>
<text x="97.9" y="49.3">2</text>
<text x="97.9" y="50.8">4</text>
<text x="97.9" y="52.4">6</text>
<text x="97.9" y="53.9">8</text>
<text x="101.6" y="50.8">A</text>
<text x="105.9" y="50.8">K</text>
<text x="27.4" y="54.6">PIN1</text>
<text x="27.4" y="57.7">PIN2</text>
<text x="33" y="57">P$2</text>
<text x="52.1" y="56.1">PIN2</text>
<text x="52.1" y="59.2">PIN3</text>
<text x="57.7" y="55.5">P$2</text>
<text x="57.7" y="58.5">P$3</text>
<text x="93.6" y="56.1">10</text>
<text x="94.3" y="54.6">8</text>
<text x="97.9" y="55.5">10</text>
<text x="146.5" y="70.9">1</text>
<text x="148.8" y="71.6">PIN1_GND</text>
<text x="158.3" y="71.6">PIN4_OUT</text>
<text x="166.1" y="70.9">4</text>
<text x="146.5" y="72.4">2</text>
<text x="148.8" y="73.1">PIN2_OUT</text>
<text x="157.2" y="73.1">PIN3_INPUT</text>
<text x="166.1" y="72.4">3</text>
<text x="99.3" y="126.5" transform="rotate(-90 99.3 126.5)">PIN48</text>
<text x="100.9" y="126.5" transform="rotate(-90 100.9 126.5)">PIN47</text>
<text x="102.4" y="126.5" transform="rotate(-90 102.4 126.5)">PIN46</text>
<text x="104" y="126.5" transform="rotate(-90 104 126.5)">PIN45</text>
<text x="105.5" y="126.5" transform="rotate(-90 105.5 126.5)">PIN44</text>
<text x="107.1" y="126.5" transform="rotate(-90 107.1 126.5)">PIN43</text>
<text x="108.6" y="126.5" transform="rotate(-90 108.6 126.5)">PIN42</text>
<text x="110.1" y="126.5" transform="rotate(-90 110.1 126.5)">PIN41</text>
<text x="111.7" y="126.5" transform="rotate(-90 111.7 126.5)">PIN40</text>
<text x="113.2" y="126.5" transform="rotate(-90 113.2 126.5)">PIN39</text>
<text x="114.8" y="126.5" transform="rotate(-90 114.8 126.5)">PIN38</text>
<text x="116.3" y="126.5" transform="rotate(-90 116.3 126.5)">PIN37</text>
<text x="78" y="137.3">PIN1</text>
<text x="82.4" y="138">PIN1_RA7</text>
<text x="100" y="135.5" transform="rotate(-90 100 135.5)">PIN48_RA10</text>
<text x="101.6" y="135.5" transform="rotate(-90 101.6 135.5)">PIN47_RB13</text>
<text x="103.1" y="135.5" transform="rotate(-90 103.1 135.5)">PIN46_RB12</text>
<text x="104.6" y="135.5" transform="rotate(-90 104.6 135.5)">PIN45_RB11</text>
<text x="106.2" y="135.5" transform="rotate(-90 106.2 135.5)">PIN44_RB10</text>
<text x="107.7" y="135" transform="rotate(-90 107.7 135)">PIN43_VDD</text>
<text x="109.3" y="134.8" transform="rotate(-90 109.3 134.8)">PIN42_VSS</text>
<text x="110.8" y="134.9" transform="rotate(-90 110.8 134.9)">PIN41_RC9</text>
<text x="112.3" y="134.9" transform="rotate(-90 112.3 134.9)">PIN40_RC8</text>
<text x="113.9" y="134.9" transform="rotate(-90 113.9 134.9)">PIN39_RC7</text>
<text x="115.4" y="134.9" transform="rotate(-90 115.4 134.9)">PIN38_RC6</text>
<text x="117" y="134.8" transform="rotate(-90 117 134.8)">PIN37_RB9</text>
<text x="117" y="138">PIN36_SOSCO_RB8</text>
<text x="130.6" y="137.3">PIN36</text>
<text x="78" y="138.8">PIN2</text>
<text x="78" y="140.4">PIN3</text>
<text x="78" y="141.9">PIN4</text>
<text x="78" y="143.5">PIN5</text>
<text x="82.4" y="139.5">PIN2_RB14</text>
<text x="82.4" y="141.1">PIN3_RB15</text>
<text x="82.4" y="142.6">PIN4_MCLR</text>
<text x="116.8" y="139.5">PIN35_SOSCI_RC13</text>
<text x="121.5" y="142.6">PIN33_RC10</text>
<text x="122.3" y="141.1">PIN34_RB7</text>
<text x="130.6" y="143.5">PIN32</text>
<text x="130.6" y="141.9">PIN33</text>
<text x="130.6" y="140.4">PIN34</text>
<text x="130.6" y="138.8">PIN35</text>
<text x="78" y="145">PIN6</text>
<text x="78" y="146.6">PIN7</text>
<text x="78" y="148.1">PIN8</text>
<text x="78" y="149.6">PIN9</text>
<text x="82.4" y="144.1">PIN5_VSS</text>
<text x="82.4" y="145.7">PIN6_VDD</text>
<text x="82.4" y="147.2">PIN7_RA12</text>
<text x="82.4" y="148.8">PIN8_RA11</text>
<text x="118.1" y="145.7">PIN31_PGD2_RB5</text>
<text x="118.1" y="144.1">PIN32_PGC2_RB6</text>
<text x="122.2" y="147.2">PIN30_RD8</text>
<text x="122.3" y="148.8">PIN29_VSS</text>
<text x="130.6" y="149.6">PIN28</text>
<text x="130.6" y="148.1">PIN29</text>
<text x="130.6" y="146.6">PIN30</text>
<text x="130.6" y="145">PIN31</text>
<text x="169.5" y="146.9" transform="rotate(-90 169.5 146.9)">IN</text>
<text x="77.3" y="151.2">PIN10</text>
<text x="77.3" y="154.3">PIN12</text>
<text x="77.4" y="152.7">PIN11</text>
<text x="82.4" y="150.3">PIN9_RA0</text>
<text x="82.4" y="151.8">PIN10_RA1</text>
<text x="82.4" y="153.4">PIN11_PGD3_VREF-_RB0</text>
<text x="82.4" y="154.9">PIN12_PGC3_VREF+_RB1</text>
<text x="117" y="150.3">PIN28_OSCO_RC15</text>
<text x="117.7" y="151.8">PIN27_OSCI_RC12</text>
<text x="122.1" y="153.4">PIN26_VDD</text>
<text x="122.3" y="154.9">PIN25_RA4</text>
<text x="130.6" y="154.3">PIN25</text>
<text x="130.6" y="152.7">PIN26</text>
<text x="130.6" y="151.2">PIN27</text>
<text x="161.7" y="151.8">GND</text>
<text x="166.1" y="151.2">P$2</text>
<text x="168.8" y="154.3" transform="rotate(-90 168.8 154.3)">P$3</text>
<text x="168.8" y="150.8" transform="rotate(-90 168.8 150.8)">P$1</text>
<text x="169.5" y="158.6" transform="rotate(-90 169.5 158.6)">OUT</text>
<text x="100" y="165.4" transform="rotate(-90 100 165.4)">PIN13_PGC1_RB2</text>
<text x="101.6" y="165.4" transform="rotate(-90 101.6 165.4)">PIN14_PGD1_RB3</text>
<text x="103.1" y="165.4" transform="rotate(-90 103.1 165.4)">PIN15_AVDD</text>
<text x="104.6" y="165.4" transform="rotate(-90 104.6 165.4)">PIN16_AVSS</text>
<text x="106.2" y="165.4" transform="rotate(-90 106.2 165.4)">PIN17_RC0</text>
<text x="107.7" y="165.4" transform="rotate(-90 107.7 165.4)">PIN18_RC1</text>
<text x="109.3" y="165.4" transform="rotate(-90 109.3 165.4)">PIN19_RC2</text>
<text x="110.8" y="165.4" transform="rotate(-90 110.8 165.4)">PIN20_RC11</text>
<text x="112.3" y="165.4" transform="rotate(-90 112.3 165.4)">PIN21_VSS</text>
<text x="113.9" y="165.4" transform="rotate(-90 113.9 165.4)">PIN22_VDD</text>
<text x="115.4" y="165.4" transform="rotate(-90 115.4 165.4)">PIN23_RA8</text>
<text x="117" y="165.4" transform="rotate(-90 117 165.4)">PIN24_RB4</text>
<text x="99.3" y="170.6" transform="rotate(-90 99.3 170.6)">PIN13</text>
<text x="100.9" y="170.6" transform="rotate(-90 100.9 170.6)">PIN14</text>
<text x="102.4" y="170.6" transform="rotate(-90 102.4 170.6)">PIN15</text>
<text x="104" y="170.6" transform="rotate(-90 104 170.6)">PIN16</text>
<text x="105.5" y="170.6" transform="rotate(-90 105.5 170.6)">PIN17</text>
<text x="107.1" y="170.6" transform="rotate(-90 107.1 170.6)">PIN18</text>
<text x="108.6" y="170.6" transform="rotate(-90 108.6 170.6)">PIN19</text>
<text x="110.1" y="170.6" transform="rotate(-90 110.1 170.6)">PIN20</text>
<text x="111.7" y="170.6" transform="rotate(-90 111.7 170.6)">PIN21</text>
<text x="113.2" y="170.6" transform="rotate(-90 113.2 170.6)">PIN22</text>
<text x="114.8" y="170.6" transform="rotate(-90 114.8 170.6)">PIN23</text>
<text x="116.3" y="170.6" transform="rotate(-90 116.3 170.6)">PIN24</text>
<text x="70" y="227.2" transform="rotate(-90 70 227.2)">B_A</text>
<text x="71.5" y="227.2" transform="rotate(-90 71.5 227.2)">G_A</text>
<text x="73.1" y="227.2" transform="rotate(-90 73.1 227.2)">R_A</text>
<text x="117.9" y="222.2" transform="rotate(-90 117.9 222.2)">P$8</text>
<text x="119.4" y="222.2" transform="rotate(-90 119.4 222.2)">P$7</text>
<text x="120.9" y="222.2" transform="rotate(-90 120.9 222.2)">P$6</text>
<text x="122.5" y="222.2" transform="rotate(-90 122.5 222.2)">P$5</text>
<text x="70.7" y="232.4" transform="rotate(-90 70.7 232.4)">B_A</text>
<text x="72.2" y="232.5" transform="rotate(-90 72.2 232.5)">G_A</text>
<text x="73.7" y="232.5" transform="rotate(-90 73.7 232.5)">R_A</text>
<text x="117.9" y="231.1" transform="rotate(-90 117.9 231.1)">P$1</text>
<text x="119.4" y="231.1" transform="rotate(-90 119.4 231.1)">P$2</text>
<text x="120.9" y="231.1" transform="rotate(-90 120.9 231.1)">P$3</text>
<text x="122.5" y="231.1" transform="rotate(-90 122.5 231.1)">P$4</text>
<text x="152.5" y="230.2" transform="rotate(-90 152.5 230.2)">PIN1</text>
<text x="70.7" y="236.4" transform="rotate(-90 70.7 236.4)">B_K</text>
<text x="72.2" y="236.4" transform="rotate(-90 72.2 236.4)">G_K</text>
<text x="73.7" y="236.4" transform="rotate(-90 73.7 236.4)">R_K</text>
<text x="151.8" y="236.1" transform="rotate(-90 151.8 236.1)">P$2P$1</text>
<text x="153.3" y="234.6">NC*2</text>
<text x="158.1" y="235.2">NC</text>
<text x="70" y="241.7" transform="rotate(-90 70 241.7)">B_K</text>
<text x="71.5" y="241.8" transform="rotate(-90 71.5 241.8)">G_K</text>
<text x="73.1" y="241.8" transform="rotate(-90 73.1 241.8)">R_K</text>
<text x="152.5" y="240.5" transform="rotate(-90 152.5 240.5)">PIN2</text>
<text x="80.8" y="247.3" transform="rotate(-90 80.8 247.3)">6</text>
<text x="83.9" y="247.3" transform="rotate(-90 83.9 247.3)">5</text>
<text x="87" y="247.3" transform="rotate(-90 87 247.3)">4</text>
<text x="81.5" y="255.3" transform="rotate(-90 81.5 255.3)">PIN6_D1</text>
<text x="84.6" y="255.2" transform="rotate(-90 84.6 255.2)">PIN5_S1</text>
<text x="87.7" y="255.3" transform="rotate(-90 87.7 255.3)">PIN4_D2</text>
<text x="81.5" y="262.7" transform="rotate(-90 81.5 262.7)">PIN1_G1</text>
<text x="84.6" y="262.7" transform="rotate(-90 84.6 262.7)">PIN2_S2</text>
<text x="87.7" y="262.7" transform="rotate(-90 87.7 262.7)">PIN3_G2</text>
<text x="80.8" y="266.3" transform="rotate(-90 80.8 266.3)">1</text>
<text x="83.9" y="266.3" transform="rotate(-90 83.9 266.3)">2</text>
<text x="87" y="266.3" transform="rotate(-90 87 266.3)">3</text>
<text x="125.2" y="268.5">P$1</text>
<text x="130.3" y="269.2">TXD STBY</text>
<text x="139.6" y="268.5">P$8</text>
<text x="156" y="265.4">1</text>
<text x="156" y="267">2</text>
<text x="125.2" y="271.6">P$2</text>
<text x="125.2" y="274.7">P$3</text>
<text x="130.3" y="272.3">VSS CANH</text>
<text x="130.3" y="275.4">VDD CANL</text>
<text x="139.6" y="274.7">P$6</text>
<text x="139.6" y="271.6">P$7</text>
<text x="125.2" y="277.8">P$4</text>
<text x="130.3" y="278.5">RXD</text>
<text x="134.6" y="278.5">VIO</text>
<text x="139.6" y="277.8">P$5</text>
</g>
<g font-size="1.1" fill="#808080">
<text x="155.1" y="68">IC3</text>
<text x="155.1" y="75.7">AZ1117CH</text>
<text x="67.9" y="236.6" transform="rotate(-90 67.9 236.6)">RGB_LED</text>
<text x="77.1" y="234.4" transform="rotate(-90 77.1 234.4)">LED1</text>
</g>
<g font-size=".8" fill="#c90d0c">
<text x="117.6" y="223.6">ON</text>
<text x="117.9" y="228">1</text>
<text x="119.4" y="228">2</text>
<text x="120.9" y="228">3</text>
<text x="122.4" y="228">4</text>
</g>
</svg>
